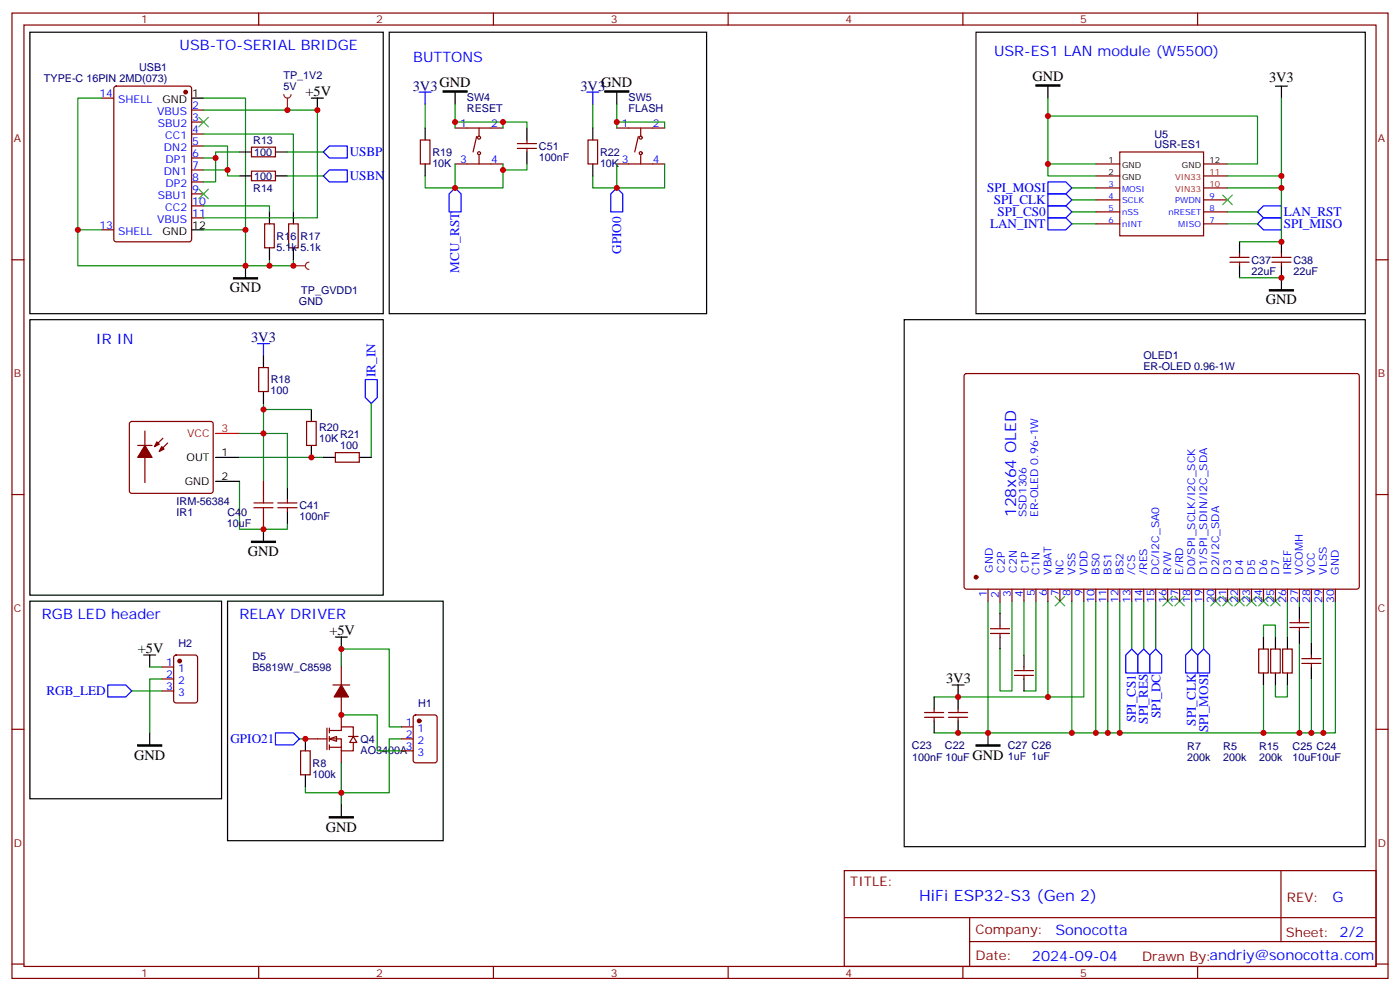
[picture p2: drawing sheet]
<svg xmlns="http://www.w3.org/2000/svg" width="412mm" height="292mm" viewBox="0 0 412 292" stroke-linecap="round" stroke-linejoin="round" font-family="sans-serif">
<g fill="none" stroke="#870000" stroke-width=".35">
<path d="M3.5 3.8h405.4v284.4h-405.4zM7.1 7.4h398.2v277.3h-398.2zM76.2 3.8v3.6M145.3 3.8v3.6M214.5 3.8v3.6M283.6 3.8v3.6M352.8 3.8v3.6M3.5 76.5h3.6M78 65.9h2.8v7.1h-2.8zM85 65.9h2.8v7.1h-2.8zM405.3 76.5h3.6M3.5 145.7h3.6"/>
<path d="M405.3 145.7h3.6M3.5 214.8h3.6M405.3 214.8h3.6M248.7 256.4h156.6v28.3h-156.6zM377.3 256.5v20.8M248.7 270.3h156.5M285.6 277.3h119.6M285.6 270.3v14.1M3.5 284h3.6M76.2 284.7v3.5M145.3 284.7v3.5M214.5 284.7v3.5"/>
<path d="M283.6 284.7v3.5M352.8 284.7v3.5M405.3 284h3.6"/>
</g>
<path d="M79.4 76.5v1.8h-7.1M86.4 76.5v1.8h-7M70.6 141.8v14.1h14.1v-1.8" fill="none" stroke="#008700" stroke-width=".35"/>
<path d="M79.4 62.4v3.5M79.4 73v3.5M86.4 62.4v3.5M86.4 73v3.5" fill="none" stroke="#000" stroke-width=".35"/>
<path d="M38.3 124.3l.5-.2h23.3l.5 .2 .2 .5v19.8l-.2 .5-.5 .2h-23.3l-.5-.2-.2-.5v-19.8z" fill="#fff" stroke="#870000" stroke-width=".35"/>
<g fill="none" stroke="#000" stroke-width=".35">
<path d="M8.8 9.5h104.1v82.9h-104.1zM287.5 9.5h114.7v82.9h-114.7zM56.4 28.9h3.6M308.7 25.4v3.5M375.7 25.4h3.5M377.5 25.4v3.5M56.4 67.7h3.6M72.3 78.3v3.5M365.1 71.2v3.6M365.1 78.3v3.5M377.5 71.2v3.6M377.5 78.3v7"/>
<path d="M8.8 94.2h104.1v81.1h-104.1zM77.6 104.7v3.6M77.6 115.3v3.6M63.5 134.7h7.1M91.7 120.6v3.5M91.7 131.2v3.5M95.2 134.7h3.6M105.8 134.7h3.6M63.5 141.8h7.1M77.6 155.9v3.5M84.7 143.5v3.6M84.7 150.6v3.5"/>
</g>
<path d="M63.5 127.7h7.1" fill="none" stroke="#f00" stroke-width=".35"/>
<g fill="#870000" stroke="#870000" stroke-width=".35">
<path d="M42.7 131.2l2.1 3.5h-4.2z"/>
<path d="M47.6 131.6l.7 .7-1.4 .7z"/>
<path d="M46.2 130.1l.7 .7-1.4 .8z"/>
<circle cx="54.7" cy="27.1" r=".53"/>
</g>
<g fill="none" stroke="#870000" stroke-width=".35">
<path d="M30 28.9h3.5M33.7 25.6l.5-.2h21.5l.7 .4v44.7l-.4 .7h-21.8l-.6-.4-.1-44.7zM56.4 32.4h3.6M56.4 35.9h3.6M56.4 39.5h3.6M56.4 43h3.6M56.4 46.5h3.6M56.4 50.1h3.6M56.4 53.6h3.6M56.4 57.1h3.6M322.8 48.3h7M322.8 51.8h7"/>
<path d="M322.8 55.4h7M322.8 58.9h7M329.8 44.8h24.7v24.7h-24.7zM354.5 48.3h7.1M354.5 51.8h7.1M354.5 55.4h7.1M354.5 58.9h7.1M30 67.7h3.5M56.4 60.6h3.6M56.4 64.2h3.6M322.8 62.4h7M322.8 65.9h7"/>
<path d="M354.5 62.4h7.1M354.5 65.9h7.1M362.3 77.2h5.6M362.3 75.8h5.6M365.1 74.8v1M365.1 77.2v1.1M374.6 77.2h5.7M374.6 75.8h5.7M377.5 74.8v1M377.5 77.2v1.1M76.2 108.3h2.8v7h-2.8zM40.6 131.2h4.2"/>
<path d="M42.7 127v15.1M48 129.1l-2.5 2.5M49.4 130.5l-2.5 2.5M90.3 124.1h2.8v7.1h-2.8zM98.8 133.3h7v2.8h-7zM77.6 141.8v3.5M77.6 152.4v3.5M81.8 148.1h5.7M81.8 149.5h5.7M84.7 147.1v1M84.7 149.5v1.1"/>
</g>
<path d="M305.2 25h7v.4h-7zM68.8 81.8h7v.4h-7zM373.9 85.3h7.1v.4h-7.1zM74.1 159.4h7v.4h-7z" fill="#000" stroke="#000" stroke-width=".35"/>
<g fill="none" stroke="#008700" stroke-width=".35">
<path d="M30 28.9h-7.1v38.8h7.1M60 28.9h12.3v38.8M60 32.4h33.5v31.8h-33.5M60 39.5h26.4v22.9M308.7 28.9v19.4h14.1M308.7 34.2h61.7v14.1h-8.8M377.5 28.9v22.9h-15.9M60 46.5h3.5M60 50.1h7M308.7 48.3v3.5h14.1M315.7 55.4h7.1M315.7 58.9h7.1"/>
<path d="M377.5 51.8v3.6h-15.9M377.5 55.4v15.8h-12.4M22.9 67.7v10.6h49.4v-10.6h-12.3M60 60.6h19.4v1.8M315.7 62.4h7.1M315.7 65.9h7.1M361.6 62.4h8.8M361.6 65.9h8.8M365.1 81.8h12.4M77.6 118.9v22.9M109.4 118.9v15.8M70.6 127.7h14.1v15.8"/>
<path d="M70.6 134.7h24.6M77.6 120.6h14.1"/>
</g>
<path d="M74.8 149.5h5.6M74.8 148.1h5.6M77.6 145.3v2.8M77.6 149.5v2.9" fill="none" stroke="#a10000" stroke-width=".35"/>
<path d="M95.2 44.8l1.8-1.8h5.3v3.5h-5.3zM95.2 51.8l1.8-1.7h5.3v3.5h-5.3zM308.7 53.6h5.3l1.7 1.8-1.7 1.7h-5.3zM308.7 57.1h5.3l1.7 1.8-1.7 1.7h-5.3zM308.7 60.6h5.3l1.7 1.8-1.7 1.8h-5.3zM308.7 64.2h5.3l1.7 1.7-1.7 1.8h-5.3zM370.4 65.9l1.8-1.7h5.3v3.5h-5.3zM370.4 62.4l1.8-1.8h5.3v3.6h-5.3zM75.8 101.2h3.6M77.6 101.2v3.5M107.6 111.8h3.5v5.3l-1.7 1.8-1.8-1.8z" fill="none" stroke="#00f" stroke-width=".35"/>
<path d="M58.6 34.5l2.8 2.9M61.4 34.5l-2.8 2.9M58.6 55.7l2.8 2.8M61.4 55.7l-2.8 2.8M360.2 57.5l2.8 2.8M363 57.5l-2.8 2.8" fill="none" stroke="#3c3" stroke-width=".35"/>
<path d="M86.4 78.3h3.6M91 77.2a1.06 1.06 0 0 0-1 1.1 1.06 1.06 0 0 0 1 1" fill="none" stroke="#8c2424" stroke-width=".35"/>
<circle cx="86.4" cy="78.3" r=".18" fill="#8c2424"/>
<g fill="none" stroke="#008700" stroke-width=".35">
<path d="M291 177.1v38.8h102.3v-38.8M294.6 177.4v3.2M298.1 177.1v26.4h-3.5v-12.3M301.6 177.1v15.8M305.2 177.1v26.4h-3.6M308.7 177.1v28.2h-33.5M315.7 177.1v38.8M319.3 177.1v28.2h-10.6M322.8 177.1v38.8M326.3 177.1v38.8M329.8 177.1v38.8M333.4 177.1v14.1"/>
<path d="M336.9 177.1v14.1M340.4 177.1v14.1M351 177.1v14.1M354.5 177.1v14.1M379.2 177.1v10.5M382.8 177.1v1.7M386.3 177.1v12.3M389.8 177.1v38.8M372.2 187.6v-3.5h3.5v3.5M382.8 189.4v26.5M386.3 200v15.9M275.2 215.9h15.8"/>
<path d="M372.2 201.8v14.1M375.7 201.8v3.5h3.5v-3.5"/>
</g>
<g fill="none" stroke="#000" stroke-width=".35">
<path d="M382.8 178.8v3.6M294.6 180.6v3.5M294.6 187.6v3.6M301.6 192.9v3.6M301.6 200v3.5M372.2 187.6v3.6M372.2 198.2v3.6M375.7 187.6v3.6M375.7 198.2v3.6M379.2 187.6v3.6M379.2 198.2v3.6M382.8 185.9v3.5"/>
<path d="M386.3 189.4v3.5M386.3 196.5v3.5M275.2 205.3v3.5M275.2 212.3v3.6M280.5 201.8h3.5M282.2 201.8v7M282.2 212.3v3.6M291 215.9v3.5"/>
</g>
<g fill="none" stroke="#870000" stroke-width=".35">
<path d="M284.2 110.2l.5-.2 115.3 .1 .4 .6-.1 62.4-.6 .4h-115.3l-.4-.7v-62.1zM291 173.5v3.6M294.6 173.9v3.5M298.1 173.5v3.6M301.6 173.5v3.6M305.2 173.5v3.6M308.7 173.5v3.6M312.2 173.5v3.6M315.7 173.5v3.6M319.3 173.5v3.6M322.8 173.5v3.6M326.3 173.5v3.6"/>
<path d="M329.8 173.5v3.6M333.4 173.5v3.6M336.9 173.5v3.6M340.4 173.5v3.6M344 173.5v3.6M347.5 173.5v3.6M351 173.5v3.6M354.5 173.5v3.6M358.1 173.5v3.6M361.6 173.5v3.6M365.1 173.5v3.6M368.7 173.5v3.6"/>
<path d="M372.2 173.5v3.6M375.7 173.5v3.6M379.2 173.5v3.6M382.8 173.5v3.6M386.3 173.5v3.6M389.8 173.5v3.6M393.3 173.5v3.6M291.7 186.6h5.7M291.7 185.2h5.7M294.6 184.1v1.1M294.6 186.6v1M298.8 198.9h5.6"/>
<path d="M298.8 197.5h5.6M301.6 196.5v1M301.6 198.9v1.1M370.8 191.2h2.8v7h-2.8zM374.3 191.2h2.8v7h-2.8zM377.8 191.2h2.8v7h-2.8zM379.9 183.4h5.7M379.9 184.8h5.7M382.8 182.4v1M382.8 184.8v1.1M383.5 194h5.6M383.5 195.4h5.6"/>
<path d="M386.3 192.9v1.1M386.3 195.4v1.1M272.3 211.3h5.7M272.3 209.9h5.7M275.2 208.8v1.1M275.2 211.3v1M279.4 211.3h5.6M279.4 209.9h5.6M282.2 208.8v1.1M282.2 211.3v1"/>
</g>
<g fill="none" stroke="#3c3" stroke-width=".35">
<path d="M310.8 175.6l2.8 2.9M313.6 175.6l-2.8 2.9M342.5 175.6l2.9 2.9M345.4 175.6l-2.9 2.9M346.1 175.6l2.8 2.9M348.9 175.6l-2.8 2.9M356.7 175.6l2.8 2.9M359.5 175.6l-2.8 2.9M360.2 175.6l2.8 2.9M363 175.6l-2.8 2.9M363.7 175.6l2.8 2.9M366.5 175.6l-2.8 2.9"/>
<path d="M367.2 175.6l2.9 2.9M370.1 175.6l-2.9 2.9M370.8 175.6l2.8 2.9M373.6 175.6l-2.8 2.9M374.3 175.6l2.8 2.9M377.1 175.6l-2.8 2.9"/>
</g>
<path d="M333.4 191.2l1.7 1.7v5.3h-3.5v-5.3zM336.9 191.2l1.8 1.7v5.3h-3.6v-5.3zM340.4 191.2l1.8 1.7v5.3h-3.5v-5.3zM351 191.2l1.8 1.7v5.3h-3.6v-5.3zM354.5 191.2l1.8 1.7v5.3h-3.5v-5.3z" fill="none" stroke="#00f" stroke-width=".35"/>
<path d="M287.5 219.4h7.1v.3h-7.1z" fill="#000" stroke="#000" stroke-width=".35"/>
<circle cx="287.5" cy="170" r=".53" fill="#870000" stroke="#870000" stroke-width=".35"/>
<g fill="#fff" stroke="#870000" stroke-width=".35">
<path d="M97 217.6l2.1-.7v1.4z"/>
<path d="M104.1 216.9l1 1.8h-2.1z"/>
</g>
<g fill="none" stroke="#870000" stroke-width=".35">
<path d="M134.1 37.7h14.1M141.1 37.7v2.5M181.7 37.7h14.1M188.7 37.7v2.5M74.1 43.4h7v2.8h-7zM74.1 50.4h7v2.8h-7zM123.8 41.2h2.8v7.1h-2.8zM134.1 48.3h14.1M140.4 40.2l-1.1 4.6M141.1 45.8v2.5M152.4 43.7h5.6M152.4 42.3h5.6"/>
<path d="M155.2 41.2v1.1M155.2 43.7v1.1M173.2 41.2h2.8v7.1h-2.8zM181.7 48.3h14.1M188 40.2l-1 4.6M188.7 45.8v2.5M47.6 196.5h3.6M47.6 200h3.6M51.4 193.1l.5-.2h5.6l.7 .5v12.9l-.5 .7h-5.8l-.7-.4v-13zM100.5 196.5v5.3M47.6 203.5h3.6M90 217.6h6.3"/>
<path d="M96.3 214.5v6.3M97 215.2h3.5v-1.1h3.6v2.8M97 217.6h3.5v3.6h3.6v-2.5M97 214.5v1.4M97 216.9v1.4M97 219.4v1.4M98.1 201.8h4.9M100.5 205.3v8.8M102.7 216.9h2.8M118.2 217.6h3.5M118.2 214.1h3.5M121.9 210.8l.5-.2h5.7l.6 .4 .1 13-.5 .6-5.9 .1-.6-.5-.1-12.9z"/>
<path d="M88.5 221.2h2.9v7h-2.9zM97 220.1h3.5M100.5 221.2v3.5M118.2 221.2h3.5"/>
<circle cx="141.1" cy="45.1" r=".44"/>
<circle cx="141.1" cy="40.5" r=".44"/>
<circle cx="188.7" cy="45.1" r=".44"/>
<circle cx="188.7" cy="40.5" r=".44"/>
</g>
<g fill="none" stroke="#008700" stroke-width=".35">
<path d="M125.2 30.7v7M134.1 35.9h14.1v1.8M134.1 30.7v7M148.2 35.9h7v1.8M174.6 30.7v7M181.7 35.9h14.1v1.8M181.7 30.7v7M60 43h7v8.8h3.6M70.6 44.8h-7.1v8.8h-3.5M84.7 44.8h10.5M84.7 51.8h10.5M125.2 51.8v3.6h8.9"/>
<path d="M134.1 48.3v7.1h14.1v-7.1M155.2 48.3v1.8h-7M174.6 51.8v3.6h7.1M181.7 48.3v7.1h14.1v-7.1M44.1 196.5h3.5M47.6 200h-3.5v15.9M100.5 196.5v-5.3h14.2v22.9h3.5M38.8 203.5h8.8M88.2 217.6h1.8M100.5 210.6h10.6v10.6h7.1M118.2 217.6h-3.5v15.9h-24.7v-1.8M100.5 224.7v12.3"/>
</g>
<g fill="none" stroke="#000" stroke-width=".35">
<path d="M114.7 9.5h93.4v82.9h-93.4zM91.7 28.9h3.5M93.5 28.9v3.5M125.2 37.7v3.5M134.1 27.1v3.6M155.2 37.7v3.5M174.6 37.7v3.5M181.7 27.1v3.6M70.6 44.8h3.5M70.6 51.8h3.5M81.1 44.8h3.6M81.1 51.8h3.6"/>
<path d="M125.2 48.3v3.5M155.2 44.8v3.5M174.6 48.3v3.5M266.3 94.2h135.9v155.2h-135.9zM8.8 177.1h56.5v58.2h-56.5zM67 177.1h63.5v70.5h-63.5zM42.3 192.9h3.6M44.1 192.9v3.6M98.8 187.6h3.5M100.5 187.6v3.6M44.1 215.9v3.5M90 217.6v3.6"/>
<path d="M90 228.2v3.5M100.5 237v3.6"/>
</g>
<g fill="#870000" stroke="#870000" stroke-width=".35">
<path d="M100.5 201.8l2.2 3.5h-4.3z"/>
<circle cx="123.5" cy="212.3" r=".53"/>
<circle cx="52.9" cy="194.7" r=".53"/>
</g>
<path d="M130.5 26.8h7.1v.3h-7.1zM178.2 26.8h7v.3h-7zM40.6 219.4h7v.3h-7zM97 240.6h7.1v.3h-7.1z" fill="#000" stroke="#000" stroke-width=".35"/>
<path d="M123.5 27.1h3.5M125.2 27.1v3.6M172.9 27.1h3.5M174.6 27.1v3.6M134.1 55.4l1.7 1.7v5.3h-3.5v-5.3zM181.7 55.4l1.7 1.7v5.3h-3.5v-5.3zM31.7 201.8h5.3l1.8 1.7-1.8 1.8h-5.3zM81.1 215.9h5.3l1.8 1.7-1.8 1.8h-5.3z" fill="none" stroke="#00f" stroke-width=".35"/>
<path d="M83.6 27.8a1.06 1.06 0 0 0 1.1 1.1 1.06 1.06 0 0 0 1-1.1M84.7 28.9v3.5" fill="none" stroke="#8c2424" stroke-width=".35"/>
<circle cx="84.7" cy="32.4" r=".18" fill="#8c2424"/>
<g fill="#c00">
<circle cx="79.4" cy="78.3" r=".88"/>
<circle cx="77.6" cy="155.9" r=".88"/>
<circle cx="77.6" cy="127.7" r=".88"/>
<circle cx="91.7" cy="134.7" r=".88"/>
<circle cx="77.6" cy="120.6" r=".88"/>
<circle cx="22.9" cy="67.7" r=".88"/>
<circle cx="72.3" cy="78.3" r=".88"/>
<circle cx="72.3" cy="67.7" r=".88"/>
<circle cx="63.5" cy="46.5" r=".88"/>
<circle cx="67" cy="50.1" r=".88"/>
<circle cx="308.7" cy="48.3" r=".88"/>
<circle cx="308.7" cy="34.2" r=".88"/>
<circle cx="377.5" cy="51.8" r=".88"/>
<circle cx="377.5" cy="55.4" r=".88"/>
<circle cx="377.5" cy="71.2" r=".88"/>
<circle cx="377.5" cy="81.8" r=".88"/>
<circle cx="86.4" cy="78.3" r=".88"/>
<circle cx="372.2" cy="215.9" r=".88"/>
<circle cx="329.8" cy="215.9" r=".88"/>
<circle cx="326.3" cy="215.9" r=".88"/>
<circle cx="322.8" cy="215.9" r=".88"/>
<circle cx="315.7" cy="215.9" r=".88"/>
<circle cx="308.7" cy="205.3" r=".88"/>
<circle cx="282.2" cy="205.3" r=".88"/>
<circle cx="282.2" cy="215.9" r=".88"/>
<circle cx="389.8" cy="215.9" r=".88"/>
<circle cx="386.3" cy="215.9" r=".88"/>
<circle cx="382.8" cy="215.9" r=".88"/>
<circle cx="291" cy="215.9" r=".88"/>
<circle cx="90" cy="217.6" r=".88"/>
<circle cx="100.5" cy="210.6" r=".88"/>
<circle cx="100.5" cy="191.2" r=".88"/>
<circle cx="100.5" cy="233.5" r=".88"/>
<circle cx="93.5" cy="32.4" r=".88"/>
<circle cx="148.2" cy="50.1" r=".88"/>
<circle cx="148.2" cy="35.9" r=".88"/>
<circle cx="134.1" cy="35.9" r=".88"/>
<circle cx="181.7" cy="35.9" r=".88"/>
<circle cx="134.1" cy="55.4" r=".88"/>
<circle cx="181.7" cy="55.4" r=".88"/>
<circle cx="84.7" cy="32.4" r=".88"/>
</g>
<g font-size="4.6" fill="#00f">
<text x="299.3" y="152.4" transform="rotate(-90 299.3 152.4)">128x64 OLED</text>
<text x="270.8" y="265.5">HiFi ESP32-S3 (Gen 2)</text>
</g>
<g font-size="4.2" fill="#00f">
<text x="52.9" y="14.8">USB-TO-SERIAL BRIDGE</text>
<text x="292.8" y="16.5">USR-ES1 LAN module (W5500)</text>
<text x="121.7" y="18.3">BUTTONS</text>
<text x="28.2" y="101.2">IR IN</text>
<text x="12.3" y="182.4">RGB LED header</text>
<text x="70.6" y="182.4">RELAY DRIVER</text>
<text x="392.5" y="265.7">G</text>
<text x="310.9" y="275.3">Sonocotta</text>
<text x="304" y="283.1">2024-09-04</text>
</g>
<g font-size="4.2">
<text x="304.1" y="23.9">GND</text>
<text x="90" y="28.2">+5V</text>
<text x="129.5" y="25.7">GND</text>
<text x="177.1" y="25.7">GND</text>
<text x="373.8" y="24.2">3V3</text>
<text x="67.7" y="86.1">GND</text>
<text x="372.9" y="89.7">GND</text>
<text x="73" y="163.7">GND</text>
<text x="97" y="186.9">+5V</text>
<text x="40.6" y="192.2">+5V</text>
<text x="278.7" y="201">3V3</text>
<text x="39.5" y="223.8">GND</text>
<text x="286.5" y="223.8">GND</text>
<text x="96" y="245">GND</text>
</g>
<g font-size="4.2" fill="#000080">
<text x="121.6" y="26.8">3V3</text>
<text x="171" y="26.8">3V3</text>
<text x="74" y="100.9">3V3</text>
</g>
<g font-size="3.9" fill="#00f">
<text x="103" y="45.9">USBP</text>
<text x="103" y="53">USBN</text>
<text x="290.8" y="56.6">SPI_MOSI</text>
<text x="292.8" y="60.2">SPI_CLK</text>
<text x="293.8" y="63.7">SPI_CS0</text>
<text x="378.2" y="63.6">LAN_RST</text>
<text x="291.6" y="67.2">LAN_INT</text>
<text x="378.2" y="67.1">SPI_MISO</text>
<text x="183" y="74.8" transform="rotate(-90 183 74.8)">GPIO0</text>
<text x="135.3" y="80.3" transform="rotate(-90 135.3 80.3)">MCU_RST</text>
<text x="110.6" y="111.1" transform="rotate(-90 110.6 111.1)">IR_IN</text>
<text x="13.7" y="204.8">RGB_LED</text>
<text x="334.6" y="212.7" transform="rotate(-90 334.6 212.7)">SPI_CS1</text>
<text x="338.1" y="213.2" transform="rotate(-90 338.1 213.2)">SPI_RES</text>
<text x="341.8" y="211.5" transform="rotate(-90 341.8 211.5)">SPI_DC</text>
<text x="352.3" y="213.8" transform="rotate(-90 352.3 213.8)">SPI_CLK</text>
<text x="355.9" y="215.7" transform="rotate(-90 355.9 215.7)">SPI_MOSI</text>
<text x="67.9" y="218.8">GPIO21</text>
</g>
<g font-size="3.9" fill="#800">
<text x="250.5" y="261">TITLE:</text>
<text x="379.1" y="265.7">REV:</text>
<text x="287.4" y="275.2">Company:</text>
<text x="378.7" y="275.8">Sheet: 2/2</text>
<text x="287.4" y="282.9">Date:</text>
<text x="336.4" y="283">Drawn By:andriy@sonocotta.com</text>
</g>
<g font-size="3.2" fill="#800">
<text x="41.6" y="6.8">1</text>
<text x="110.8" y="6.8">2</text>
<text x="179.9" y="6.8">3</text>
<text x="249.1" y="6.8">4</text>
<text x="318.2" y="6.8">5</text>
<text x="4.1" y="41.9">A</text>
<text x="405.9" y="41.9">A</text>
<text x="4.1" y="111.1">B</text>
<text x="405.9" y="111.1">B</text>
<text x="4.1" y="180.2">C</text>
<text x="405.9" y="180.2">C</text>
<text x="4.1" y="249.4">D</text>
<text x="405.9" y="249.4">D</text>
<text x="41.6" y="287.7">1</text>
<text x="110.8" y="287.7">2</text>
<text x="179.9" y="287.7">3</text>
<text x="249.1" y="287.7">4</text>
<text x="318.2" y="287.7">5</text>
</g>
<g font-size="3.2" fill="#000080">
<text x="41" y="21">USB1</text>
<text x="83.5" y="23.3">TP_1V2</text>
<text x="12.9" y="24.1">TYPE-C 16PIN 2MD(073)</text>
<text x="83.5" y="26.5">5V</text>
<text x="137.5" y="29.7">SW4</text>
<text x="185.2" y="29.7">SW5</text>
<text x="137.5" y="33.1">RESET</text>
<text x="185.2" y="33.1">FLASH</text>
<text x="340.1" y="40.8">U5</text>
<text x="74.6" y="42.4">R13</text>
<text x="74.9" y="45.9">100</text>
<text x="127.4" y="45.9">R19</text>
<text x="158.7" y="47.4">100nF</text>
<text x="158.8" y="44.2">C51</text>
<text x="176.7" y="45.9">R22</text>
<text x="340.1" y="43.7">USR-ES1</text>
<text x="74.9" y="53">100</text>
<text x="127.4" y="49.1">10K</text>
<text x="176.7" y="49.1">10K</text>
<text x="74.6" y="56.5">R14</text>
<text x="81.5" y="70.6">R16</text>
<text x="88.5" y="70.6">R17</text>
<text x="81.5" y="73.8">5.1k 5.1k</text>
<text x="368.7" y="77.7">C37</text>
<text x="381" y="77.7">C38</text>
<text x="368.7" y="80.9">22uF</text>
<text x="381" y="80.9">22uF</text>
<text x="88.1" y="90">GND</text>
<text x="88.8" y="86.5">TP_GVDD1</text>
<text x="336.8" y="105.8">OLED1</text>
<text x="79.7" y="112.9">R18</text>
<text x="336.8" y="109">ER-OLED 0.96-1W</text>
<text x="79.7" y="116">100</text>
<text x="94" y="130.2">10K</text>
<text x="94" y="127">R20</text>
<text x="100.2" y="129">R21</text>
<text x="100.2" y="132.3">100</text>
<text x="52" y="148.8">IRM-56384</text>
<text x="88.2" y="150">C41</text>
<text x="52" y="152">IR1</text>
<text x="66.8" y="155.3">10uF</text>
<text x="67" y="152">C40</text>
<text x="88.2" y="153.2">100nF</text>
<text x="52.6" y="190.6">H2</text>
<text x="74.3" y="197.6">B5819W_C8598</text>
<text x="74.3" y="194.4">D5</text>
<text x="123.1" y="208.2">H1</text>
<text x="106.2" y="222">AO3400A</text>
<text x="106.2" y="218.7">Q4</text>
<text x="268.6" y="220.5">C23</text>
<text x="278.4" y="220.5">C22</text>
<text x="296.8" y="220.5">C27 C26</text>
<text x="349.7" y="220.9">R7</text>
<text x="360.3" y="220.9">R5</text>
<text x="370.9" y="220.9">R15</text>
<text x="380.8" y="220.9">C25 C24</text>
<text x="92.1" y="225.8">R8</text>
<text x="268.7" y="224.1">100nF 10uF</text>
<text x="296.8" y="223.8">1uF 1uF</text>
<text x="349.7" y="224.1">200k</text>
<text x="360.3" y="224.1">200k</text>
<text x="370.9" y="224.1">200k</text>
<text x="380.8" y="224.1">10uF10uF</text>
<text x="92.1" y="229">100k</text>
</g>
<g font-size="3.2" fill="#00f">
<text x="29.3" y="28.5">14</text>
<text x="34.8" y="30.3">SHELL</text>
<text x="46.3" y="33.8">VBUS</text>
<text x="56.6" y="32.1">2</text>
<text x="56.6" y="35.6">3</text>
<text x="46.5" y="37.4">SBU2</text>
<text x="48.7" y="40.9">CC1</text>
<text x="56.6" y="39.1">4</text>
<text x="135.6" y="37.4">1</text>
<text x="144.6" y="37.4">2</text>
<text x="183.2" y="37.4">1</text>
<text x="192.3" y="37.4">2</text>
<text x="48.3" y="44.4">DN2</text>
<text x="48.8" y="47.9">DP1</text>
<text x="56.6" y="42.7">5</text>
<text x="56.6" y="46.2">6</text>
<text x="135.6" y="47.9">3</text>
<text x="144.6" y="47.9">4</text>
<text x="183.2" y="47.9">3</text>
<text x="192.3" y="47.9">4</text>
<text x="48.3" y="51.5">DN1</text>
<text x="56.6" y="49.7">7</text>
<text x="56.6" y="53.2">8</text>
<text x="46.5" y="58.5">SBU1</text>
<text x="48.8" y="55">DP2</text>
<text x="56.6" y="56.8">9</text>
<text x="46.3" y="65.6">VBUS</text>
<text x="48.7" y="62.1">CC2</text>
<text x="56.6" y="60.3">10</text>
<text x="56.6" y="63.8">11</text>
<text x="29.3" y="67.3">13</text>
<text x="34.8" y="69.1">SHELL</text>
<text x="302.3" y="152.4" transform="rotate(-90 302.3 152.4)">SSD1306</text>
<text x="305.9" y="152.4" transform="rotate(-90 305.9 152.4)">ER-OLED 0.96-1W</text>
<text x="292.5" y="168.7" transform="rotate(-90 292.5 168.7)">GND</text>
<text x="296" y="168.7" transform="rotate(-90 296 168.7)">C2P</text>
<text x="299.5" y="168.7" transform="rotate(-90 299.5 168.7)">C2N</text>
<text x="303" y="168.7" transform="rotate(-90 303 168.7)">C1P</text>
<text x="306.2" y="169.3" transform="rotate(-90 306.2 169.3)">C1N</text>
<text x="309.7" y="169.3" transform="rotate(-90 309.7 169.3)">VBAT</text>
<text x="313.3" y="169.3" transform="rotate(-90 313.3 169.3)">NC</text>
<text x="316.8" y="169.3" transform="rotate(-90 316.8 169.3)">VSS</text>
<text x="320.3" y="169.3" transform="rotate(-90 320.3 169.3)">VDD</text>
<text x="323.8" y="169.3" transform="rotate(-90 323.8 169.3)">BS0</text>
<text x="327.4" y="169.3" transform="rotate(-90 327.4 169.3)">BS1</text>
<text x="330.9" y="169.3" transform="rotate(-90 330.9 169.3)">BS2</text>
<text x="334.4" y="169.3" transform="rotate(-90 334.4 169.3)">/CS</text>
<text x="338" y="169.3" transform="rotate(-90 338 169.3)">/RES</text>
<text x="341.5" y="169.3" transform="rotate(-90 341.5 169.3)">DC/I2C_SA0</text>
<text x="345" y="169.3" transform="rotate(-90 345 169.3)">R/W</text>
<text x="348.5" y="169.3" transform="rotate(-90 348.5 169.3)">E/RD</text>
<text x="352.1" y="169.3" transform="rotate(-90 352.1 169.3)">D0/SPI_SCLK/I2C_SCK</text>
<text x="355.6" y="169.3" transform="rotate(-90 355.6 169.3)">D1/SPI_SDIN/I2C_SDA</text>
<text x="359.1" y="169.3" transform="rotate(-90 359.1 169.3)">D2/I2C_SDA</text>
<text x="362.7" y="169.3" transform="rotate(-90 362.7 169.3)">D3</text>
<text x="366.2" y="169.3" transform="rotate(-90 366.2 169.3)">D4</text>
<text x="369.7" y="169.3" transform="rotate(-90 369.7 169.3)">D5</text>
<text x="373.2" y="169.3" transform="rotate(-90 373.2 169.3)">D6</text>
<text x="376.8" y="169.3" transform="rotate(-90 376.8 169.3)">D7</text>
<text x="380.3" y="169.3" transform="rotate(-90 380.3 169.3)">IREF</text>
<text x="383.8" y="169.3" transform="rotate(-90 383.8 169.3)">VCOMH</text>
<text x="387.3" y="169.3" transform="rotate(-90 387.3 169.3)">VCC</text>
<text x="390.9" y="169.3" transform="rotate(-90 390.9 169.3)">VLSS</text>
<text x="394.4" y="169.3" transform="rotate(-90 394.4 169.3)">GND</text>
<text x="290.7" y="175.7" transform="rotate(-90 290.7 175.7)">1</text>
<text x="294.2" y="176.1" transform="rotate(-90 294.2 176.1)">2</text>
<text x="297.7" y="175.7" transform="rotate(-90 297.7 175.7)">3</text>
<text x="301.3" y="175.7" transform="rotate(-90 301.3 175.7)">4</text>
<text x="304.8" y="175.5" transform="rotate(-90 304.8 175.5)">5</text>
<text x="308.3" y="175.5" transform="rotate(-90 308.3 175.5)">6</text>
<text x="311.9" y="175.5" transform="rotate(-90 311.9 175.5)">7</text>
<text x="315.4" y="175.5" transform="rotate(-90 315.4 175.5)">8</text>
<text x="318.9" y="175.5" transform="rotate(-90 318.9 175.5)">9</text>
<text x="322.4" y="177.6" transform="rotate(-90 322.4 177.6)">10</text>
<text x="326" y="177.6" transform="rotate(-90 326 177.6)">11</text>
<text x="329.5" y="177.6" transform="rotate(-90 329.5 177.6)">12</text>
<text x="333" y="177.6" transform="rotate(-90 333 177.6)">13</text>
<text x="336.5" y="177.6" transform="rotate(-90 336.5 177.6)">14</text>
<text x="340.1" y="177.6" transform="rotate(-90 340.1 177.6)">15</text>
<text x="343.6" y="177.6" transform="rotate(-90 343.6 177.6)">16</text>
<text x="347.1" y="177.6" transform="rotate(-90 347.1 177.6)">17</text>
<text x="350.7" y="177.6" transform="rotate(-90 350.7 177.6)">18</text>
<text x="354.2" y="177.6" transform="rotate(-90 354.2 177.6)">19</text>
<text x="357.7" y="177.6" transform="rotate(-90 357.7 177.6)">20</text>
<text x="361.2" y="177.6" transform="rotate(-90 361.2 177.6)">21</text>
<text x="364.8" y="177.6" transform="rotate(-90 364.8 177.6)">22</text>
<text x="368.3" y="177.6" transform="rotate(-90 368.3 177.6)">23</text>
<text x="371.8" y="177.6" transform="rotate(-90 371.8 177.6)">24</text>
<text x="375.4" y="177.6" transform="rotate(-90 375.4 177.6)">25</text>
<text x="378.9" y="177.6" transform="rotate(-90 378.9 177.6)">26</text>
<text x="382.4" y="177.6" transform="rotate(-90 382.4 177.6)">27</text>
<text x="385.9" y="177.6" transform="rotate(-90 385.9 177.6)">28</text>
<text x="389.5" y="177.6" transform="rotate(-90 389.5 177.6)">29</text>
<text x="393" y="177.6" transform="rotate(-90 393 177.6)">30</text>
<text x="49" y="196.1">1</text>
<text x="52.5" y="197.9">1</text>
<text x="49" y="199.6">2</text>
<text x="49" y="203.2">3</text>
<text x="52.5" y="201.4">2</text>
<text x="52.5" y="204.9">3</text>
<text x="119.5" y="213.7">1</text>
<text x="123" y="215.5">1</text>
<text x="119.5" y="217.3">2</text>
<text x="119.5" y="220.8">3</text>
<text x="123" y="219">2</text>
<text x="123" y="222.6">3</text>
</g>
<g font-size="3.2">
<text x="56.6" y="28.5">1</text>
<text x="47.9" y="30.3">GND</text>
<text x="47.9" y="69.1">GND</text>
<text x="56.6" y="67.3">12</text>
<text x="55" y="135.8">OUT</text>
<text x="65.3" y="134.4">1</text>
<text x="54.5" y="142.8">GND</text>
<text x="65.3" y="141.4">2</text>
</g>
<g font-size="3.2" fill="#f00">
<text x="55.1" y="128.7">VCC</text>
<text x="65.3" y="127.3">3</text>
</g>
<g font-size="2.5">
<text x="326.5" y="47.9">1</text>
<text x="356.3" y="47.9">12</text>
<text x="326.5" y="51.5">2</text>
<text x="330.6" y="49.4">GND</text>
<text x="330.6" y="52.9">GND</text>
<text x="348.2" y="49.4">GND</text>
</g>
<g font-size="2.5" fill="#f00">
<text x="346.1" y="52.9">VIN33</text>
<text x="356.3" y="51.5">11</text>
<text x="346.1" y="56.4">VIN33</text>
<text x="356.3" y="55">10</text>
</g>
<g font-size="2.5" fill="#00f">
<text x="326.5" y="55">3</text>
<text x="326.5" y="58.5">4</text>
<text x="330.6" y="56.4">MOSI</text>
<text x="330.6" y="59.9">SCLK</text>
<text x="346.2" y="59.9">PWDN</text>
<text x="356.3" y="58.5">9</text>
<text x="326.5" y="62.1">5</text>
<text x="326.5" y="65.6">6</text>
<text x="330.6" y="63.5">nSS</text>
<text x="344.2" y="63.5">nRESET</text>
<text x="356.3" y="65.6">7</text>
<text x="356.3" y="62.1">8</text>
<text x="330.6" y="67">nINT</text>
<text x="347.1" y="67">MISO</text>
</g>
</svg>
